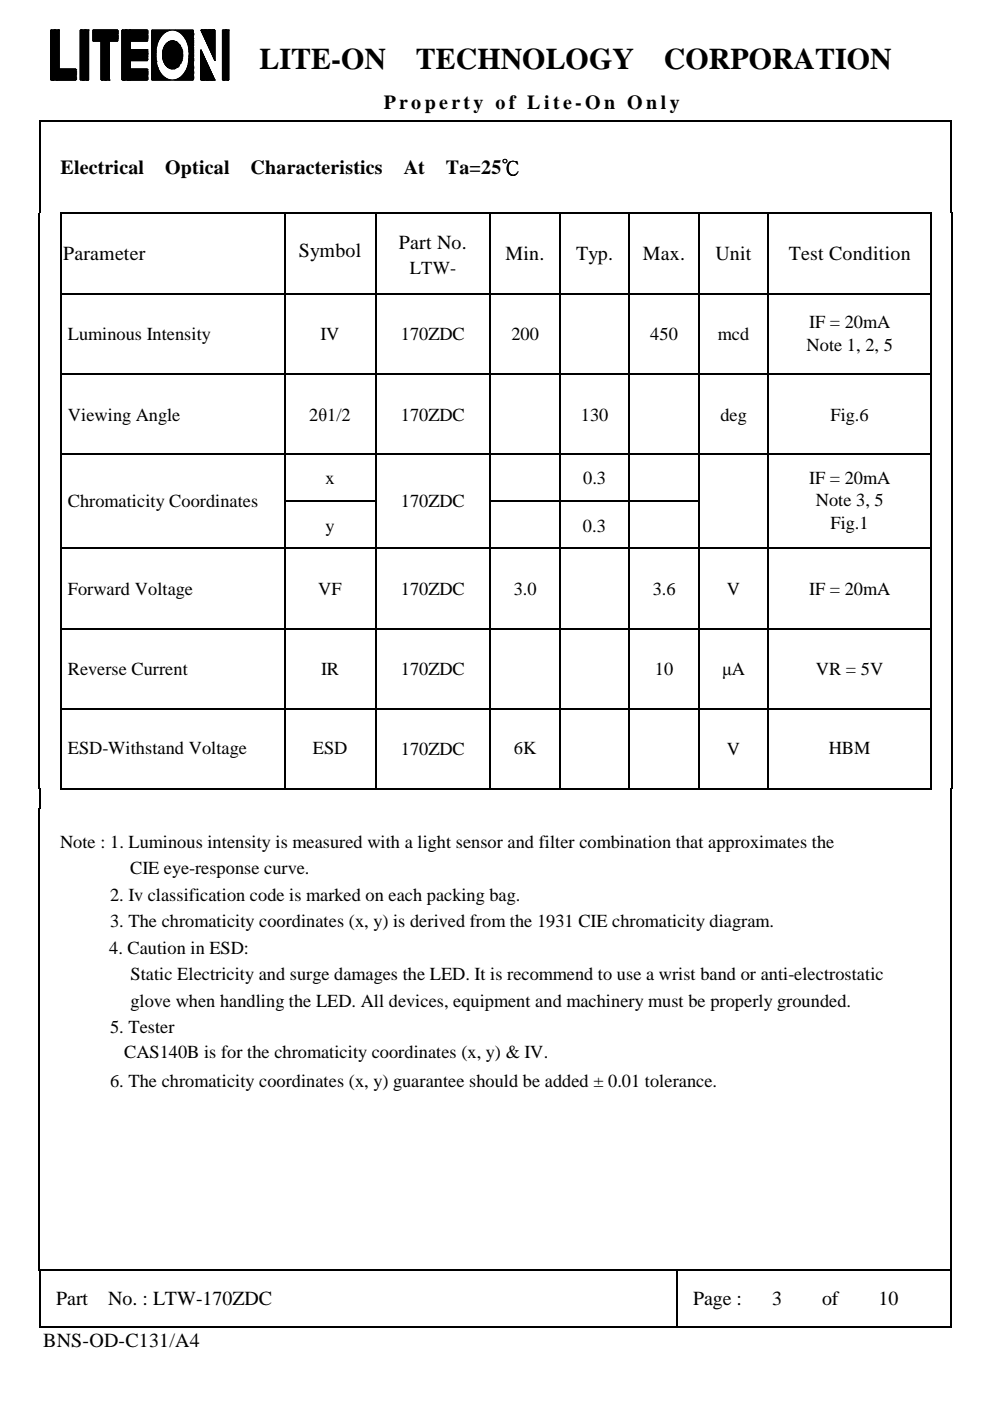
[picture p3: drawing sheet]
<svg xmlns="http://www.w3.org/2000/svg" width="210mm" height="297mm" viewBox="0 0 210 297" stroke-linecap="round" stroke-linejoin="round" font-family="sans-serif">
<g fill="none" stroke="#000" stroke-width=".21">
<path d="M10.8 6.3h.1M10.8 6.3v10.7h5.3v-2.4h-3.7M10.8 6.3h1.7M10.8 6.3v10.7M10.9 17h.1M10.9 6.3v10.7M11 17h.1M11 6.3v10.7M11.1 17h.1M11.1 6.3v10.7M11.2 17h.1M11.2 6.3v10.7"/>
<path d="M11.3 17h.1M11.3 6.3v10.7M11.3 6.3h.1M11.4 6.3h.1M11.4 6.3v10.7M11.5 6.3h.1M11.5 6.3v10.7M11.6 6.3h.1M11.6 6.3v10.7M11.7 6.3h.1M11.7 6.3v10.7M11.8 17h.1"/>
<path d="M11.8 6.3v10.7M11.9 6.3v10.7M11.9 17h.1M12 17h.1M12 6.3v10.7M12.1 6.3v10.7M12.1 17h.1M12.2 6.3h.1M12.2 6.3v10.7M12.3 6.3v10.7M12.3 6.3h.1M12.4 6.3h.1"/>
<path d="M12.4 6.3v10.7M12.4 14.6h.1M12.4 14.8h.1M12.4 14.9h.1M12.4 15.1h.1M12.4 15.4h.1M12.4 15.7h.1M12.4 15.9h.1M12.4 16h.1M12.4 16.2h.1M12.4 16.3h.1M12.4 16.5h.1"/>
<path d="M12.4 16.8h.1M12.4 16.9h.1M12.4 14.7h3.7M12.4 14.8h3.7M12.4 14.9h3.7M12.4 15h3.7M12.4 15.1h3.7M12.4 15.2h3.7M12.4 15.3h3.7M12.4 15.4h3.7M12.4 15.5h3.7M12.4 15.6h3.7"/>
<path d="M12.4 15.7h3.7M12.4 15.8h3.7M12.4 15.9h3.7M12.4 16h3.7M12.4 16.1h3.7M12.4 16.2h3.7M12.4 16.3h3.7M12.4 16.4h3.7M12.4 16.5h3.7M12.4 16.6h3.7M12.4 16.7h3.7M12.4 16.8h3.7"/>
<path d="M12.4 16.9h3.7M12.5 6.3h.1M12.5 6.3v10.7M16.1 14.7h.1M16.1 15h.1M16.1 15.2h.1M16.1 15.3h.1M16.1 15.5h.1M16.1 15.6h.1M16.1 15.8h.1M16.1 16.1h.1M16.1 16.4h.1"/>
<path d="M16.1 16.6h.1M16.1 16.7h.1M16.1 16.8h.1M17 6.3h.1M17 6.3h1.8v10.7h-1.8zM17.1 6.3h.1M17.1 6.3v10.7M17.2 6.3h.1M17.2 6.3v10.7M17.3 6.3h.1M17.3 6.3v10.7M17.4 17h.1"/>
<path d="M17.4 6.3v10.7M17.5 17h.1M17.5 6.3v10.7M17.6 17h.1M17.6 6.3v10.7M17.7 17h.1M17.7 6.3v10.7M17.8 6.3h.1M17.8 6.3v10.7M17.9 6.3h.1M17.9 6.3v10.7M18 6.3h.1"/>
<path d="M18 6.3v10.7M18.1 6.3h.1M18.1 6.3v10.7M18.2 6.3h.1M18.2 6.3v10.7M18.2 17h.1M18.3 17h.1M18.3 6.3v10.7M18.4 6.3v10.7M18.4 17h.1M18.5 17h.1M18.5 6.3v10.7"/>
<path d="M18.6 17h.1M18.6 6.3v10.7M18.7 6.3h.1M18.7 6.3v10.7M18.8 6.3h.1M18.8 6.3v10.7M19.7 6.4h.1M19.7 6.7h.1M19.7 7h.1M19.7 7.2h.1M19.7 7.3h.1M19.7 7.5h.1"/>
<path d="M19.7 7.8h.1M19.7 8.1h.1M19.7 8.3h.1M19.7 8.4h.1M19.7 8.6h.1M19.7 8.7h.1M19.7 6.3h5.3v2.4h-5.3zM19.7 6.4h5.3M19.7 6.5h5.3M19.7 6.6h5.3M19.7 6.7h5.3M19.7 6.8h5.3"/>
<path d="M19.7 6.9h5.3M19.7 7h5.3M19.7 7.1h5.3M19.7 7.2h5.3M19.7 7.3h5.3M19.7 7.4h5.3M19.7 7.5h5.3M19.7 7.6h5.3M19.7 7.7h5.3M19.7 7.8h5.3M19.7 7.9h5.3M19.7 8h5.3"/>
<path d="M19.7 8.1h5.3M19.7 8.2h5.3M19.7 8.3h5.3M19.7 8.4h5.3M19.7 8.5h5.3M19.7 8.6h5.3M19.7 8.7h5.3M21.4 8.5v8.5h1.8M21.5 17h.1M21.5 8.5v8.5M21.6 17h.1M21.6 8.5v8.5"/>
<path d="M21.7 8.5h.1M21.7 8.5v8.5M21.8 8.5v8.5M21.8 8.5h.1M21.9 8.5h.1M21.9 8.5v8.5M22 8.5v8.5M22 8.5h.1M22.1 8.5v8.5M22.1 17h.1M22.2 17h.1M22.2 8.5v8.5"/>
<path d="M22.3 17h.1M22.3 8.5v8.5M22.4 8.5v8.5M22.4 17h.1M22.5 17h.1M22.5 8.5v8.5M22.6 8.5v8.5M22.6 8.5h.1M22.7 8.5h.1M22.7 8.5v8.5M22.8 8.5v8.5M22.8 8.5h.1"/>
<path d="M22.9 8.5h.1M22.9 8.5v8.5M23 8.5v8.5M23 17h.1M23.1 17h.1M23.1 8.5v8.5M23.2 17h.1M23.2 8.5v8.5M25 6.5h.1M25 6.6h.1M25 6.8h.1M25 6.9h.1"/>
<path d="M25 7.1h.1M25 7.4h.1M25 7.6h.1M25 7.7h.1M25 7.9h.1M25 8h.1M25 8.2h.1M25 8.5h.1M25.9 6.3h.1M25.9 6.3v10.7h5.4v-2.4h-3.8M25.9 6.3h5.4v2.4h-3.8M25.9 6.3v10.7"/>
<path d="M26 6.3v10.7M26 17h.1M26.1 17h.1M26.1 6.3v10.7M26.2 6.3v10.7M26.2 17h.1M26.3 17h.1M26.3 6.3v10.7M26.4 6.3v10.7M26.4 6.3h.1M26.5 6.3h.1M26.5 6.3v10.7"/>
<path d="M26.6 6.3v10.7M26.6 6.3h.1M26.7 6.3h.1M26.7 6.3v10.7M26.8 6.3h.1M26.8 6.3v10.7M26.9 17h.1M26.9 6.3v10.7M27 17h.1M27 6.3v10.7M27.1 17h.1M27.1 6.3v10.7"/>
<path d="M27.2 17h.1M27.2 6.3v10.7M27.3 6.3h.1M27.3 6.3v10.7M27.4 6.3h.1M27.4 6.3v10.7M27.5 6.3h.1M27.5 6.4h.1M27.5 6.7h.1M27.5 7h.1M27.5 7.2h.1M27.5 7.3h.1"/>
<path d="M27.5 7.5h.1M27.5 7.8h.1M27.5 8.1h.1M27.5 8.3h.1M27.5 8.4h.1M27.5 8.6h.1M27.5 8.7h.1M27.5 10.5h.1M27.5 10.7h.1M27.5 10.8h.1M27.5 11h.1M27.5 11.1h.1"/>
<path d="M27.5 11.3h.1M27.5 11.6h.1M27.5 11.7h.1M27.5 11.9h.1M27.5 12h.1M27.5 12.2h.1M27.5 12.4h.1M27.5 12.5h.1M27.5 12.7h.1M27.5 12.8h.1M27.5 14.6h.1M27.5 14.8h.1"/>
<path d="M27.5 14.9h.1M27.5 15.1h.1M27.5 15.4h.1M27.5 15.7h.1M27.5 15.9h.1M27.5 16h.1M27.5 16.2h.1M27.5 16.3h.1M27.5 16.5h.1M27.5 16.8h.1M27.5 16.9h.1M27.5 14.7h3.8"/>
<path d="M27.5 14.8h3.8M27.5 14.9h3.8M27.5 15h3.8M27.5 15.1h3.8M27.5 15.2h3.8M27.5 15.3h3.8M27.5 15.4h3.8M27.5 15.5h3.8M27.5 15.6h3.8M27.5 15.7h3.8M27.5 15.8h3.8M27.5 15.9h3.8"/>
<path d="M27.5 16h3.8M27.5 16.1h3.8M27.5 16.2h3.8M27.5 16.3h3.8M27.5 16.4h3.8M27.5 16.5h3.8M27.5 16.6h3.8M27.5 16.7h3.8M27.5 16.8h3.8M27.5 16.9h3.8M27.5 6.4h3.8M27.5 6.5h3.8"/>
<path d="M27.5 6.6h3.8M27.5 6.7h3.8M27.5 6.8h3.8M27.5 6.9h3.8M27.5 7h3.8M27.5 7.1h3.8M27.5 7.2h3.8M27.5 7.3h3.8M27.5 7.4h3.8M27.5 7.5h3.8M27.5 7.6h3.8M27.5 7.7h3.8"/>
<path d="M27.5 7.8h3.8M27.5 7.9h3.8M27.5 8h3.8M27.5 8.1h3.8M27.5 8.2h3.8M27.5 8.3h3.8M27.5 8.4h3.8M27.5 8.5h3.8M27.5 8.6h3.8M27.5 8.7h3.8M27.5 6.3v10.7M27.5 10.5h3.8v2.4h-3.8"/>
<path d="M27.5 10.5h3.8M27.5 10.6h3.8M27.5 10.7h3.8M27.5 10.8h3.8M27.5 10.9h3.8M27.5 11h3.8M27.5 11.1h3.8M27.5 11.2h3.8M27.5 11.3h3.8M27.5 11.4h3.8M27.5 11.5h3.8M27.5 11.6h3.8"/>
<path d="M27.5 11.7h3.8M27.5 11.8h3.8M27.5 11.9h3.8M27.5 12h3.8M27.5 12.1h3.8M27.5 12.2h3.8M27.5 12.3h3.8M27.5 12.4h3.8M27.5 12.5h3.8M27.5 12.6h3.8M27.5 12.7h3.8M27.5 12.8h3.8"/>
<path d="M27.6 6.3h.1M27.6 6.3v10.7M31.3 6.5h.1M31.3 6.6h.1M31.3 6.8h.1M31.3 6.9h.1M31.3 7.1h.1M31.3 7.4h.1M31.3 7.6h.1M31.3 7.7h.1M31.3 7.9h.1M31.3 8h.1"/>
<path d="M31.3 8.2h.1M31.3 8.5h.1M31.3 10.6h.1M31.3 10.9h.1M31.3 11.2h.1M31.3 11.3h.1M31.3 11.5h.1M31.3 11.6h.1M31.3 11.9h.1M31.3 12.3h.1M31.3 12.6h.1M31.3 14.7h.1"/>
<path d="M31.3 15h.1M31.3 15.2h.1M31.3 15.3h.1M31.3 15.5h.1M31.3 15.6h.1M31.3 15.8h.1M31.3 16.1h.1M31.3 16.4h.1M31.3 16.6h.1M31.3 16.7h.1M31.3 16.8h.1M32.2 14.9h.1"/>
<path d="M32.2 14.7h.1M32.2 14.4h.1M32.2 13.9h.1M32.2 13.7h.1M32.2 13.5h.1M32.2 12.9h.1M32.2 12.8h.1M32.2 12.6h.1M32.2 12.4h.1M32.2 12h.1M32.2 11.7h.1M32.2 15.5h.1"/>
<path d="M32.2 15.8h.1M32.2 16h.1M32.2 16.3h.1M32.2 16.6h.1M32.2 16.8h.1M32.2 11.6h.1M32.2 11.3h.1M32.2 10.8h.1M32.2 10.6h.1M32.2 10.5h.1M32.2 10.3h.1M32.2 9.9h.1"/>
<path d="M32.2 9.6h.1M32.2 9.4h.1M32.2 9.1h.1M32.2 8.8h.1M32.2 8.6h.1M32.2 8h.1M32.2 7.8h.1M32.2 7.6h.1M32.2 7.5h.1M32.2 7h.1M32.2 6.9h.1M32.2 6.7h.1"/>
<path d="M32.2 6.5h.1M32.2 6.3h8.8v10.7h-8.8zM32.2 14.6h1.4M32.2 14.7h1.4M32.2 14.7h1.4l-1.4 .1M32.2 14.8h1.5M32.2 14.9h1.5h-1.5M32.2 15h1.5M32.2 15h1.6M32.2 15.1h1.6M32.2 15.2h1.6M32.2 15.2h1.7"/>
<path d="M32.2 15.2l1.7 .1M32.2 15.3h1.8M32.2 15.4h1.8M32.2 15.5h1.9M32.2 15.6h1.9M32.2 15.7h2M32.2 15.8h2.1M32.2 15.9h2.2M32.2 16h2.2M32.2 16h2.3M32.2 16l2.3 .1M32.2 16.1h2.4"/>
<path d="M32.2 16.2h2.5M32.2 16.3h2.6M32.2 16.4h2.7M32.2 16.5h2.9M32.2 16.6h3M32.2 16.7h3.2M32.2 16.8h3.3M32.2 16.8h3.4M32.2 16.8h3.6M32.2 16.9h3.9M32.2 6.5h3.7M32.2 6.5h3.6"/>
<path d="M32.2 6.6h3.4M32.2 6.7h3.1M32.2 6.8h3M32.2 6.9h2.8M32.2 6.9h2.7M32.2 7.1h2.5M32.2 7.2h2.5M32.2 7.2h2.3M32.2 7.3h2.3M32.2 7.4h2.2M32.2 7.6h2.1M32.2 7.6h2"/>
<path d="M32.2 7.7h1.9M32.2 7.8h1.9M32.2 7.8h1.8M32.2 8h1.8M32.2 8h1.7M32.2 8.2h1.7M32.2 8.2h1.6M32.2 8.3h1.6M32.2 8.4h1.5M32.2 8.5h1.5M32.2 8.6h1.4M32.2 8.7h1.4"/>
<path d="M32.2 10.5h.9h-.9M32.2 10.7h.9M32.2 10.8h.9M32.2 10.9h.9M32.2 11h.9M32.2 11.1h.9M32.2 11.2h.9M32.2 11.3h.9M32.2 11.4h.9M32.2 11.5h.9M32.2 11.6h.9M32.2 11.7h.9"/>
<path d="M32.2 11.8h.9M32.2 11.9h.9M32.2 12h.9M32.2 12.1h.9M32.2 12.2h.9M32.2 12.3h.9M32.2 12.4h.9h-.9M32.2 12.4h.9M32.2 12.5h.9M32.2 12.6h.9v.1h-.9M32.2 12.6h.9M32.2 12.7h.9"/>
<path d="M32.2 12.8h.9M32.2 12.9h.9M32.2 13h.9M32.2 13.1h.9M32.2 13.1h1M32.2 13.2h1M32.2 13.3h1M32.2 13.4h1M32.2 13.5h1h-1M32.2 13.5h1M32.2 13.6l1 .1M32.2 13.7h1.1h-1.1"/>
<path d="M32.2 14.4h1.3M32.2 14.4h1.2M32.2 14.3h1.2M32.2 14.6h1.3M32.2 13.8h1.1M32.2 10.4h.9M32.2 10.3h.9h-.9M32.2 10.2h.9M32.2 10.1h.9M32.2 10h.9l-.9 .1M32.2 9.9h1h-1M32.2 9.9h1"/>
<path d="M32.2 9.1h1.2M32.2 9.8h1M32.2 9.7h1M32.2 9.2h1.2M32.2 9.5h1.1M32.2 8.8h1.3M32.2 9.4h1.1M32.2 13.8h1.1l-1.1 .1M32.2 13.9h1.1M32.2 14h1.2M32.2 14.1h1.2M32.2 14.2h1.2"/>
<path d="M32.2 14.5h1.3M32.2 9.3h1.2M32.2 9h1.2M32.2 8.9h1.3M33.1 12.2h.1M33.1 11.9h.1M33.1 11.5h.1M33.1 11.2h.1M33.1 11h.1M33.1 10.7h.1M33.1 10.7v1.5M33.1 12.2v.9"/>
<path d="M33.1 10.6h-.9M33.1 13.1h.1M33.1 13h.1M33.1 13.1l.2 .9M33.1 12.9v.1M33.2 13.1v.1M33.2 13.3v.1M33.2 9.7h.1M33.3 9.6h-1.1M33.3 14l.4 .8M33.3 9.4l-.2 1.3M33.4 9.4h-1.2"/>
<path d="M33.4 14.4h.1M33.5 14.4h.1M33.6 8.7v.1M33.6 14.6h.1M33.7 14.8l.7 1.2M33.7 8.6l-.4 .8M33.7 8.5l-1.5 .1M33.9 8.1h-1.7M34 7.9h-1.8M34.2 7.7h-2M34.4 7.5h-2.2M34.4 16l1.2 .8"/>
<path d="M34.4 7.4a2.69 2.69 0 0 1 4.3 0M34.4 7.4l-.7 1.2M34.5 11.5h.1M34.5 11.6h.1M34.5 11.9h.1M34.5 11.3h.1M34.5 11.2h.1M34.5 11.2h1.9M34.5 11.3h1.9M34.5 11.3l2.1 .1M34.5 11.4h4.2M34.5 11.5h4.2"/>
<path d="M34.5 11.6h4.2M34.5 11.7h4.2M34.5 11.8h4.2M34.5 11.9h1.9l.1 2.7M34.5 12h1.9M34.5 12v.1M34.5 12.3h.1M34.5 10.8h1.6M34.5 10.9h1.7M34.5 11h1.7M34.5 11h1.8M34.5 11.1h1.8"/>
<path d="M34.5 10.9v.5h4.2l-.1-.5M34.5 12.1h1.8M34.5 12.2l1.8-.1 .1 2.5M34.5 12.2h1.8M34.5 12.3h1.7v2.3M34.5 12.4h1.7M34.5 12.4h1.6v2.2M34.5 10.8h.1M34.5 12.1v.2M34.5 12.4l.1 .5M34.5 10.9l2.1 .5M34.5 12.6h.1"/>
<path d="M34.5 10.6h.1M34.5 10.7h1.5M34.5 10.6l1.6 .2h-1.6M34.5 12.6h1.5M34.6 10.5h1.3M34.6 12.7h.1M34.6 10.4h.1M34.6 12.9l.2 .5M34.6 10.3l.1 .1M34.6 10.4h1.2M34.6 10.3h1.1M34.6 10.9l.2 .1"/>
<path d="M34.6 10.3l2 1.1M34.6 10.3l-.1 .6M34.7 13h.9M34.7 13h1M34.7 10.2h.9M34.7 13.1h.1M34.7 10.1h.1M34.7 12.8l1.1 .1M34.7 13.1h.9M34.7 10.1h.9M34.7 10.2h.1M34.8 13.2h.1"/>
<path d="M34.8 10h.1M34.8 13.2h.7v1M34.8 13.2h.8v1.1M34.8 10l.8 .1zM34.8 10h.7M34.8 10.4l.1 .1M34.8 13.4h.1M34.8 9.8h.1M34.8 7l-2.6 .1M34.8 13.4l.3 .4M34.8 9.8h.5M34.8 9.9h.1"/>
<path d="M34.8 9.9l1.8 1.5M34.8 9.9l-.2 .4M34.9 13.5h.4M34.9 9.7v.1M34.9 13.5h.4v.5M34.9 9.9l.1 .1M34.9 9.7h.4M34.9 12.7l-.1 .1M34.9 13.5v.1M34.9 10.5l.2 .1M34.9 9.7h.3M35 10h.1"/>
<path d="M35 12.2l-.2 .1M35 13.2l-.2 .1M35 10l.1 .1M35 13.6h.2l-.1 .1M35 13.7h.2M35 11l.3 .1M35 9.6h.2M35 9.6l-.1 .1M35.1 6.8l-2.9 .1M35.1 12.6l-.1 .1M35.1 13.8l.3 .3M35.1 10.6l.6 .4"/>
<path d="M35.1 9.4l1.5 2M35.1 9.4l-.3 .5M35.1 9.5h.1M35.1 13.1v.1M35.1 9.5l-.1 .1M35.1 13.7v.2M35.1 10.1l.1 .1M35.2 13.9h.1M35.2 10.2h.1M35.2 9.4l-.1 .1M35.2 9.4h.1M35.2 13.6h.1"/>
<path d="M35.2 10.2l.3 .3M35.2 13v.1M35.2 13.6v.4M35.2 9.7h-.3M35.3 9.3l-.1 .4M35.3 13.5h.1M35.3 10.3h.1M35.3 13h.1M35.3 9.2v.6M35.3 12.9v.1M35.3 13.5v.6M35.3 9.2v.5"/>
<path d="M35.3 13.5l-.4 .1M35.3 9.8l.1 .1h-.6M35.3 9.8h.1M35.3 9.1v.7M35.3 13.4v.7M35.3 9.2h.1M35.4 14.1h.1M35.4 13.3l-.6 .1M35.4 9.1v.8M35.4 13.3v.8M35.4 14.1l.4 .3M35.4 9.1l1.2 2.3"/>
<path d="M35.4 9.1h-.1M35.4 9.1l-.3 .3M35.4 11.1l.2 .1M35.4 13.3l-.5 .2M35.4 9.9h-.6M35.5 13.3h.1M35.5 9.1h.1M35.5 12.4l-.3 .2M35.5 9.1l-.1 .8M35.5 13.3l.1 1M35.5 14.1h-.1M35.5 9.2v.1"/>
<path d="M35.5 6.6h-3.3M35.5 9.1v.9M35.5 12.7v.1M35.5 9.4h.1M35.6 9h.1M35.6 9v1.1M35.6 13.9l-.1 .1M35.6 14.3h.1M35.6 10.5l.1 .2M35.6 9.4h.1M35.6 13.8h.1M35.6 10.2h.1h-1"/>
<path d="M35.6 9.5h.1M35.6 13.7h.1M35.6 8.9h.1M35.6 10.2h.1M35.6 10.6h.1M35.6 12l-.5 .2M35.6 12.6l-.3 .3M35.6 8.9v1.3M35.6 13l.1 1.4M35.6 13l-.1 .3h-.7h.7M35.6 9.6h.1M35.7 13h.1"/>
<path d="M35.7 13.6h.1M35.7 8.9h.1M35.7 8.9v1.4M35.7 13v1.4M35.7 9.7l.1 .2M35.7 13.5l-.1 .3M35.8 12.5h.1M35.8 12.9l-.1 .1M35.8 8.8l-.1 1.5M35.8 10.7l.1 .1M35.8 12.9v1.5M35.8 14.4l.4 .2"/>
<path d="M35.8 11.2l.2 .1M35.8 8.8l.8 2.6M35.8 8.8l-.4 .3M35.8 12.8h.1M35.8 14.4h.1M35.8 12.8h-1.2l1.3-.1v1.7M35.8 8.8l.1 1.7M35.8 13.3l-.1 .2M35.8 14.3v.1M35.8 11l.2 .1M35.8 9.1h.1M35.8 9.9l.1 .2"/>
<path d="M35.9 8.8h.1M35.9 10.5h.1M35.9 14.1l-.1 .1M35.9 9.2v.2M35.9 12.7v1.7h-.2v-1.5h-1.1M35.9 12.4l-.2 .2M35.9 10.8l.2 .2M35.9 14.5h.1M35.9 10.6h.1M35.9 8.8v1.7h-1.3h1.2l.2 .1h-1.5M35.9 12.7h-1.3M35.9 8.8v1.8"/>
<path d="M35.9 12.6v1.9M35.9 13.1l-.1 .2M35.9 13.9v.2M35.9 10.2h.1M35.9 9.4l.1 .3M36 14.5h.1M36 10.9h.1M36 8.8h.1M36 11.9l-.2 .1M36 8.8v1.9M36 12.3l-.1 .1M36 13l-.1 .1"/>
<path d="M36 13.8h-.1M36 8.8h-.1M36 10.2v.1M36 12.5h.1M36 12.6l-1.4 .1M36 8.8l.1 2M36 13.6v.1M36 11.1l.1 .1M36 10.3l.2 .5M36 9.7l.1 .1M36.1 10.4h.1M36.1 12.5h-1.6l1.5 .1v1.9"/>
<path d="M36.1 8.8v2M36.1 12.9l-.1 .1M36.1 9.9h.1M36.1 12.4h.1M36.1 12.2h.1M36.1 14.6h.1M36.1 10.5h.1M36.1 10.8l.1 .1h-1.7v.2h1.8M36.1 12.7h.1M36.1 12l-.5 .4M36.1 12.4v.1M36.1 11l.1 .1"/>
<path d="M36.1 12.4v2.2M36.1 12.8h.1M36.1 13.3l-.1 .2M36.1 11.3h.2M36.1 10l.1 .1M36.2 10.9h.1M36.2 10.6h.1M36.2 8.7h.1v2.4M36.2 12.6h.1M36.2 8.7v2.2M36.2 12.3v2.3M36.2 13.2l-.1 .1"/>
<path d="M36.2 14.6h.4M36.2 8.7l.4 2.7M36.2 8.8v.2M36.2 10.2h.1M36.2 8.7l-.4 .1M36.2 14.6h.1M36.2 10.7h.1M36.2 12.5h.1M36.2 11.9h-.1M36.2 8.7v2.3M36.2 14.3v.1M36.2 13.1h.1"/>
<path d="M36.2 11.2l.1 .1M36.2 10.3l.1 .2M36.2 9.1v.2M36.2 12.2h.1M36.2 6.4h-4M36.2 12.3l-1.7 .1M36.2 12.1l-.2 .2M36.2 8.7l.1 2.5M36.2 12.1l.1 2.5M36.2 14v.1M36.2 12.9v.1M36.2 10.8h.1"/>
<path d="M36.2 11h.1M36.2 9.4l.1 .2M36.3 12l-.1 .1M36.3 11.9l-.1 .1M36.3 12.8h-.1M36.3 12.4h-.1M36.3 13.7l-.1 .1M36.3 10.9l.1 .1M36.3 9.7l.1 .3M36.3 10.6l.1 .1M36.4 8.7h.1M36.4 12.1v2.5h.3l.1-2.5"/>
<path d="M36.4 12.1h-1.9M36.4 12.3l-.1 .1M36.4 12.1h-.1M36.4 8.7v2.5M36.4 12.6l-.1 .1M36.4 13.3l-.1 .3M36.4 11l.1 .1M36.4 10.1v.2M36.4 10.8h.1M36.4 12h.1M36.4 11.9l-1.9 .1M36.4 11.9h.1"/>
<path d="M36.4 12.2h.1M36.4 12.1v.1M36.4 12v2.6M36.4 12.4v.1M36.4 13v.1M36.4 10.9l.1 .2M36.4 10.4v.1M36.4 11.3l-1.9-.1v.7h1.9M36.4 8.7l.1 2.6-.2-.1M36.4 12.3h.1M36.4 12.7v.1M36.4 10.7l.1 .1"/>
<path d="M36.5 8.7h.1M36.5 12.4l-.1 .2M36.5 8.7l.1 2.7M36.5 11.9v2.7M36.6 11.6h.1M36.6 11.7h.1M36.6 14.6h.1M36.6 11.5h.1M36.6 11.8l2.1 .1M36.6 8.6v6M36.6 11.8l-2 1.1M36.6 11.8l-2.1 .6"/>
<path d="M36.6 11.8l-1.8 1.6M36.6 11.8l-1.5 2M36.6 11.8l-1.2 2.3M36.6 11.8l-.8 2.6M36.6 11.8l-.4 2.8M36.6 11.8l.4 2.8M36.6 11.8l.8 2.6M36.6 11.8l1.1 2.3M36.6 11.8l1.4 2M36.6 11.8l1.7 1.6M36.6 11.8l1.9 1.1M36.6 11.8l2 .6"/>
<path d="M36.6 8.6l.4 .1M36.6 8.6l-.4 .1M36.6 8.7h.1M36.6 8.7v2.5l.2-.2M36.6 12v2.6M36.6 12.3l.1 .1M36.6 11.1v.2M36.7 11.3h2M36.7 12.2l.1 .3M36.7 12.6v.1M36.7 10.8l-.1 .2M36.7 8.7h.1"/>
<path d="M36.7 11.2h2M36.7 8.7v2.5l2 .1M36.7 12.9l.1 .3M36.7 12.1l.1 .1M36.7 11v.1M36.7 10.5v.2M36.8 14.6h.1M36.8 11.1h1.8M36.8 11.1l1.9 .1M36.8 8.7l-.1 2.6h2v.5M36.8 12.1h1.8M36.8 12.1l.1 .2 1.7 .1"/>
<path d="M36.8 10.8l-.1 .1M36.8 12.6h.1M36.8 12v2.6M36.8 13.4v.1M36.8 12.3h.1M36.8 11.9h.2M36.8 10l-.1 .4M36.8 11h1.8M36.8 12.2l1.8-.1h-1.8v2.5M36.8 8.7v2.4M36.8 12l.2 .2M36.8 12.7l.1 .1"/>
<path d="M36.8 12.4h.1M36.8 11.9l.1 .1M36.8 13.7l.1 .1M36.8 9.7v.2M36.9 14.6h.1M36.9 11h1.7M36.9 12.8v.1M36.9 12.4l.1 .4M36.9 14v.1M36.9 9.4l-.1 .2M36.9 10.5l-.1 .2M36.9 12.5h.1"/>
<path d="M36.9 11.1h.1M36.9 6.4h4.1M36.9 10.7h.1M36.9 10.8l-.1 .2M36.9 11.2l-.1 .1M36.9 13l.1 .1M36.9 8.7v2.3M36.9 14.3l.1 .1M36.9 10.4h.1M36.9 9.1v.2M37 12.6h.1M37 10.9h.1"/>
<path d="M37 8.7h-.3v2.5M37 10.6h.1M37 10.9h1.6M37 14.6h-.4M37 8.7v2.2M37 12.3v2.3M37 13.1v.1M37 8.8l-.1 .2M37 8.7l-.4 2.7M37 8.7l.4 .1M37 10.2l-.1 .1M37 14.6h.1"/>
<path d="M37 12.7h.1M37 10.5h.1M37 11.3h-.1M37 13.3h.1M37 12l.3 .2M37 10.1h.1M37 11h.1M37 16.9h4M37 8.8h.1M37 10.8h1.6M37 8.8v2h1.6M37 12.5h1.6"/>
<path d="M37 12.8l.1 .2M37 8.8v2M37 12.2l.2 .2M37 13.4l.1 .1M37 10.4h.1M37 9.9v.1M37.1 14.5h.1M37.1 10.7h1.5M37.1 12.5v2M37.1 13.6h.1M37.1 9.8l-.1 .1M37.1 10.6h1.5"/>
<path d="M37.1 8.8v1.9h1.5v.2h-1.7M37.1 12.6h1.5M37.1 10.9l-.3 .3M37.1 13.7l.1 .1M37.1 8.8l.1 1.8M37.1 13l.1 .1M37.1 11.9l.2 .1M37.1 10.3h.1M37.1 9.7h.1M37.2 8.8h.1M37.2 12.7h1.3M37.2 8.8v1.8"/>
<path d="M37.2 13.9l.1 .1M37.2 13.1l.1 .2M37.2 10.2h-.1M37.2 9.4l-.1 .2M37.3 10.8h.1M37.3 8.8h.1M37.3 6.5h3.7M37.3 8.8v1.7h1.2M37.3 14.1h.1M37.3 12.4v.1M37.3 12.7v1.7M37.3 9.3l-.1 .1"/>
<path d="M37.3 10.5h-.1l1.4 .1M37.3 12.8h1.2M37.3 11l-.3 .2M37.3 14.2v.1M37.3 13.3l.1 .1M37.3 12.2l.1 .1M37.3 16.8h3.7M37.3 12.9h1.2M37.3 11.2l-.2 .1M37.3 14.4h.1M37.3 8.8v1.7M37.3 9v.2"/>
<path d="M37.4 12.9h.1M37.4 10.7h.1M37.4 10.3l1.1 .2h-1.2M37.4 12.9h1.1M37.4 14.4l-.4 .2M37.4 8.8v1.5M37.4 12.5v.1M37.4 12.9v1.5M37.4 13.5h.1M37.4 10.3h1.1M37.4 9.8l-.2 .3M37.4 8.8l.3 .3"/>
<path d="M37.4 8.8l-.8 2.6M37.4 13h1M37.4 13.6h.1M37.4 13v1.4l.1-1.4M37.4 8.9v1.4M37.4 9.7v.1M37.5 9.6h.1M37.5 8.9h.1M37.5 10.9l-.1 .1M37.5 13l.9 .1M37.5 13.7h.1M37.5 8.9v1.3h.9"/>
<path d="M37.5 12.6l.2 .2M37.5 12.3v.1M37.5 12l.5 .2M37.5 10.6l-.3 .3M37.5 13.1h.1M37.5 9.5h.1M37.5 16.8h3.5M37.5 13.1h.9M37.5 8.9l-.1 1.3 1 .1M37.5 13.1v1.2M37.5 13.8h.1M37.5 10.1h.9"/>
<path d="M37.5 9.4h.1M37.5 6.6h3.5M37.5 13.8l.2 .2M37.5 10.5v.1M37.6 10l.8 .1M37.6 9.4h.1M37.6 14.2h.1M37.6 10h.1M37.6 16.8h3.4M37.6 6.6h3.4M37.6 9.1v.9M37.6 13.2v1"/>
<path d="M37.6 9.1l.1 .8M37.6 12.4l.2 .1M37.6 10h.8M37.7 14.2h.1M37.7 16.7h3.3M37.7 10.4l-.1 .1M37.7 9.2h.1v.6h.5h-.5M37.7 9.9h.6M37.7 9.2l-.1 .1M37.7 13.4h.6M37.7 14.1l-.3 .3M37.7 9.1v.8"/>
<path d="M37.7 10.4h.1M37.7 12.8l.1 .2M37.7 13.3v.8M37.7 11.1l-.2 .1M37.7 9.1l.3 .3M37.7 9.1l-1.1 2.3M37.8 9.8h.1M37.8 6.7h3.2M37.8 14.1h.1M37.8 10.3l-.1 .1M37.8 9.2v.5M37.8 13.5h.4h-.4l.1 .1"/>
<path d="M37.8 10.7l-.3 .2M37.8 13.5v.5M37.8 9.3l.1 .3M37.8 12.5l.1 .1M37.9 14h.1M37.9 16.6h3.1M37.9 9.3v.4h.3h-.4M37.9 13.6v.4M37.9 13l.2 .2M37.9 9.6h.2M37.9 13.6h.2l-.1 .1M37.9 13.7h.2"/>
<path d="M37.9 13.6v.3M38 13.1h.1M38 9.5h.1M38 6.8h3M38 10.1l-.2 .2M38 10.6l-.1 .1M38 12.6l.3 .2M38 9.4l-1.4 2M38 9.4l.3 .5M38.1 16.5h2.9M38.1 9.5v.1M38.1 9.6h.1"/>
<path d="M38.1 6.9h2.9M38.1 10l-.1 .1M38.1 13.2l.1 .1M38.1 12.2l.3 .1M38.1 11l-.3 .1M38.2 6.9h2.8M38.2 9.9v.1M38.2 13.5h.1M38.2 16.4h2.8M38.2 13.5h-.4v.6M38.2 9.9h.1M38.3 7h2.7"/>
<path d="M38.3 13.3h.1M38.3 16.3l-.4 .3a2.55 2.55 0 0 1-2.3 .2M38.3 16.3h2.7M38.3 13.3h-.6v.9M38.3 13.4h-.5v.1M38.3 10.4l-.2 .2M38.3 13.4l-.6 .7M38.3 9.9l.2 .4M38.3 9.9l-1.7 1.5M38.3 9.9l.1 .1M38.4 16.3h2.6M38.4 13.2h-.8v1.1l-.2 .1"/>
<path d="M38.4 10h-.8M38.4 7.1h2.6M38.4 13.1v.2h-.8h.1M38.4 10.1v.1M38.4 13h.1M38.4 10.2h.1M38.4 16.2h2.6M38.4 10.4h.1M38.5 7.2h2.5M38.5 12.9l-.1 .1M38.5 12.3l.1 .1M38.5 10.9l-.2 .1"/>
<path d="M38.5 12.7h.1M38.5 12.8h.1M38.5 10.5h.1M38.5 12.7l-1.2 .1-.1 1.6M38.5 12.9l-.2 .5M38.5 10.3l-1.9 1.1M38.5 10.3l.1 .6M38.6 12.5h.1M38.6 10.7h.1M38.6 16.1h2.4M38.6 7.2h2.4M38.6 12.5l-1.6-.1v2.2"/>
<path d="M38.6 10.6h.1M38.6 12.4h.1M38.6 12.2h.1M38.6 10.8h.1M38.6 10.9h.1M38.6 11h.1M38.6 11.1h.1M38.6 7.3h2.4M38.6 12.2h-1.7v2.4M38.6 12.4h-1.6l.1 .2h1.5l-1.4 .1v1.8v-1.9M38.6 12.4h-1.6v2.2M38.6 12.4l-.1 .5"/>
<path d="M38.6 10.9l-2 .5M38.7 12h.1M38.7 11.9h.1M38.7 11.7h.1M38.7 11.6h.1M38.7 11.3h.1M38.7 16h2.3M38.7 11.8h-4.2v.6M38.7 11.9h-2v2.7M38.7 11.9l-2 .1M38.7 12l-2 .1M38.7 11.8l-.1 .6"/>
<path d="M38.7 7.4a4.9 4.9 0 0 1 1.3 2.6M38.7 7.4h2.3M38.7 15.9h2.3M38.7 7.5h2.3M38.8 15.9h2.2M38.8 15.8h2.2M38.8 7.6h2.2M38.9 15.7h2.1M38.9 7.6h2.1M38.9 7.7h2.1M39 15.6h2M39 7.7h2"/>
<path d="M39 7.8h2M39.1 15.5h1.9M39.1 7.8h1.9M39.1 7.9h1.9M39.1 15.4h1.9M39.1 8h1.9M39.2 15.3h1.8M39.2 8h1.8M39.2 8.1h1.8M39.2 15.2h1.8M39.2 8.2h1.8M39.3 15.1h1.7"/>
<path d="M39.3 15.2h1.7M39.3 8.2h1.7M39.3 8.3h1.7M39.4 15h1.6M39.4 8.3h1.6M39.4 14.9h1.6M39.4 8.4h1.6M39.4 8.5h1.6M39.5 14.9h1.5M39.5 8.5h1.5M39.5 14.8l-1.2 1.5M39.5 14.7h1.5"/>
<path d="M39.5 8.6h1.5M39.5 14.6h1.5M39.5 8.7h1.5M39.6 14.6h1.4M39.6 14.4h.1M39.6 14.4h1.4M39.6 14.5h1.4M39.6 8.9h1.4M39.7 14.3h1.3M39.7 9.1h1.3M39.7 14.2h1.3M39.8 9.2h.1"/>
<path d="M39.8 9.2h1.2M39.8 14.1h1.2M39.8 9.4h1.2M39.8 14h1.2M39.8 9.4h.1M39.8 9.3h1.2M39.8 13.9h.1M39.8 9.5h.1M39.8 9.5h1.2M39.8 13.9h1.2M39.9 13.7h.1M39.9 13.6h1.1"/>
<path d="M39.9 13.7h1.1M39.9 9.7h1.1M39.9 9.6h1.1M39.9 13.3h.1M39.9 9.9h.1M39.9 13.3h1.1M39.9 9.9h1.1M39.9 9.8h1.1M40 13h.1M40 13.1l-.2 .9-.3 .8M40 10v.7M40 12.9h1"/>
<path d="M40 13h1M40 13.1h1M40 13.2h1M40 10.1h1M40 10h1M40 9.9h1M40 12.9v.1M40 13.1v.1M40 10.3h.1M40 12.5h1M40 12.6h1M40 12.7h1"/>
<path d="M40 12.8h1M40 10.3h1M40 10.2h1M40 12.2h.1M40 11.9h.1M40 10.5h.1M40 10.6h.1M40 10.8h.1M40 12.2v.9M40 10.7l.1 .6M40 10.5h1M40 10.6h1"/>
<path d="M40 10.7h1M40 10.8h1M40 10.9h1M40 11h1M40 10.8v.2h1M40 11.8h1M40 11.9h1M40 12h1M40 11.9v.2h1M40 12.2h1M40 12.4h1M40 10.6v.1"/>
<path d="M40.1 11.3h.1M40.1 11.6h.1M40.1 11.3l-.1 .9M40.1 11.1h.9M40.1 11.2h.9M40.1 11.3h.9M40.1 11.4h.9M40.1 11.6h.9M41 12.9h.1M41 12.8h.1M41 12.6h.1M41 12.4h.1"/>
<path d="M41 12h.1M41 11.7h.1M41 14.1h.1M41 14.3h.1M41 14.4h.1M41 14.6h.1M41 15.1h.1M41 10.1h.1M41 10.4h.1M41 10.7h.1M41 11h.1M41 11.2h.1"/>
<path d="M41 11.5h.1M41 9.6h.1M41 9.4h.1M41 9.1h.1M41 8.8h.1M41 8.6h.1M41 15.3h.1M41 15.4h.1M41 15.6h.1M41 16.2h.1M41 16.4h.1M41 16.5h.1"/>
<path d="M41 16.7h.1M41 7.1h.1M41 7.2h.1M41 7.3h.1M41 7.4h.1M41 8.2h.1M41 14.8h-1.5M41 11.1h-.9v.2M41 11.5h-.9h.9M41 11.7h-1h1M41 12.3h-1v.1h1M41 12.6h-1v.2h1"/>
<path d="M41 13.4h-1.1l1.1 .1M41 13.5h-1.1h1.1M41 14.4h-1.3M41 13.8h-1.2h1.2M41 10.4h-1l1 .1M41 10.1h-1l1 .1M41 9h-1.3l1.3 .1M41 8.8h-1.4h1.4M42.6 10.5l3 6.5h-3zM42.6 6.3h3v6.5zM42.6 6.3h.1M42.6 6.3l.1 .2"/>
<path d="M42.6 10.6v6.4M42.7 6.3h.1M42.7 6.3l.1 .4M42.7 10.7v6.3M42.7 6.3v.3M42.7 10.8v6.2M42.8 6.3h.1M42.8 6.3v.5M42.8 10.9v6.1M42.8 11v6M42.8 17h.1M42.8 11.1l.1 5.9"/>
<path d="M42.8 6.3v.6M42.9 17h.1M42.9 11.2h.1M42.9 6.3v.7M42.9 11.3l.2 .2v5.5M42.9 6.3v.8M42.9 11.2v5.8M43 6.3v1M43 11.3v5.7M43 17h.1M43.1 17h.1M43.1 11.6l.1 .2v5.2"/>
<path d="M43.1 6.3v1.1M43.1 6.3v1.2M43.1 11.6v5.4M43.1 6.3v1.3M43.1 11.7v5.3M43.2 17h.1M43.2 6.3l.1 1.6M43.2 11.9h.1M43.3 6.3h.1M43.3 6.3v1.5M43.3 11.9v5.1M43.3 6.3v1.6"/>
<path d="M43.3 12v5M43.3 7.9l.2 .4M43.3 6.3v1.7M43.3 12.2v4.8M43.4 6.3v1.9M43.4 12.3v4.7M43.4 6.3h.1M43.5 6.3h.1M43.5 6.3v2.1M43.5 12.4v4.6M43.5 6.3l.1 2.3M43.5 12.6v4.4"/>
<path d="M43.6 6.3h.1M43.6 6.3v2.2M43.6 12.7v4.3M43.6 6.3v2.3M43.6 12.9h.1M43.7 17h.1M43.7 13v4M43.7 6.3v2.5M43.7 12.9v4.1M43.7 13l.1 4M43.8 17h.1M43.8 13.1v3.9"/>
<path d="M43.8 6.3v2.6M43.8 6.3l.1 2.8M43.8 13.3h.1M43.9 17h.1M43.9 13.3v3.7M43.9 6.3v2.9M43.9 13.4v3.6M43.9 13.5l.1 3.5M43.9 6.3v3.1M44 17h.1M44 13.6v3.4M44 6.3v3.1"/>
<path d="M44 6.3l.1 3.3M44 13.7l.1 .1M44.1 6.3h.1M44.1 6.3l.1 3.4M44.1 13.8v3.2M44.2 6.3h.1M44.2 6.3v3.5M44.2 13.9v3.1M44.2 9.8h.1M44.2 6.3v3.6M44.2 14v3M44.2 6.3l.2 3.9"/>
<path d="M44.2 14.1v2.9M44.2 9.9l.1 .1M44.3 6.3h.1M44.3 6.3v3.9M44.3 14.3v2.7M44.4 6.3h.1M44.4 6.3v4M44.4 14.4v2.6M44.4 6.3v4.1M44.4 14.5v2.5M44.4 6.3l.1 4.2M44.4 14.6v2.4"/>
<path d="M44.5 6.3h.1M44.5 6.3v4.3l-.1-.1M44.6 17h.1M44.6 14.8l-.1 2.2M44.6 6.3v4.4M44.6 14.8v2.2M44.6 14.9v2.1M44.6 6.3v4.5M44.6 15l.1 .1M44.7 17h.1M44.7 6.3v4.7M44.7 15v2"/>
<path d="M44.7 15.2v1.8M44.7 15.2l.1 1.8M44.7 6.3v4.8M44.8 17h.1M44.8 6.3v4.9M44.8 15.4l.1 1.6M44.8 6.3v5M44.8 15.4v1.6M44.9 17h.1M44.9 15.5v.1M44.9 6.3v5.2M44.9 15.7l.1 1.3"/>
<path d="M45 6.3v5.3M45 6.3h.1M45 15.7v1.3M45 6.3l.1 5.4M45 15.8v1.2M45.1 6.3v5.6M45.1 15.9v1.1M45.1 11.8v.1M45.1 6.3h.1M45.1 11.9h.1M45.2 6.3h.1M45.2 6.3v5.7"/>
<path d="M45.2 16.1v.9M45.2 6.3l.1 5.8M45.2 16.2v.8M45.3 6.3h.1M45.3 6.3v6.1M45.3 16.3v.7M45.3 6.3l.1 6.1v-6.1M45.3 16.4v.6M45.4 17h.1M45.4 16.7v.3M45.4 6.3v6.3M45.4 16.7l.1 .3"/>
<path d="M45.5 17h.1M45.5 16.8v.2M45.5 6.3v6.4M45.6 12.8h.1M47.2 6.3h1.3v10.7h-1.3zM47.2 6.3v10.7M47.2 17h.1M47.3 17h.1M47.3 6.3v10.7M47.4 6.3v10.7M47.4 17h.1M47.5 17h.1"/>
<path d="M47.5 6.3v10.7M47.6 6.3h.1M47.6 6.3v10.7M47.7 6.3h.1M47.7 6.3v10.7M47.8 6.3h.1M47.8 6.3v10.7M47.9 6.3h.1M47.9 6.3v10.7M48 6.3v10.7M48 17h.1M48.1 17h.1"/>
<path d="M48.1 6.3v10.7M48.2 17h.1M48.2 6.3v10.7M48.3 17h.1M48.3 6.3v10.7M48.4 6.3v10.7M48.4 6.3h.1"/>
</g>
<g fill="#000">
<path d="M8.3 25.6h.2v.2h-.2zM201.5 25.6h.3v.2h-.3zM12.7 45.1h.3v.2h-.3zM60.2 45.1h.3v.2h-.3zM79.5 45.1h.3v.2h-.3zM103.8 45.1h.3v.2h-.3zM118.6 45.1h.2v.2h-.2zM133.3 45.1h.3v.2h-.3zM148 45.1h.3v.2h-.3zM162.8 45.1h.2v.2h-.2zM197.3 45.1h.2v.2h-.2zM201.7 45.1h.2v.2h-.2z"/>
<path d="M8.1 62.1h.3v.3h-.3zM8.1 79.1h.3v.3h-.3zM12.7 62.1h.3v.3h-.3zM12.7 79.1h.3v.3h-.3zM60.2 62.1h.3v.3h-.3zM60.2 79.1h.3v.3h-.3zM79.5 62.1h.3v.3h-.3zM79.5 79.1h.3v.3h-.3zM103.8 62.1h.3v.3h-.3zM103.8 79.1h.3v.3h-.3zM118.6 62.1h.2v.3h-.2zM118.6 79.1h.2v.3h-.2z"/>
<path d="M133.3 62.1h.3v.3h-.3zM133.3 79.1h.3v.3h-.3zM148 62.1h.3v.3h-.3zM148 79.1h.3v.3h-.3zM162.8 62.1h.2v.3h-.2zM162.8 79.1h.2v.3h-.2zM197.3 62.1h.2v.3h-.2zM197.3 79.1h.2v.3h-.2zM201.7 62.1h.2v.3h-.2zM201.7 79.1h.2v.3h-.2zM8.1 96.1h.3v.3h-.3zM12.7 96.1h.3v.3h-.3z"/>
<path d="M60.2 96.1h.3v.3h-.3zM79.5 96.1h.3v.3h-.3zM103.8 96.1h.3v.3h-.3zM118.6 96.1h.2v.3h-.2zM133.3 96.1h.3v.3h-.3zM148 96.1h.3v.3h-.3zM162.8 96.1h.2v.3h-.2zM197.3 96.1h.2v.3h-.2zM201.7 96.1h.2v.3h-.2zM8.1 106.1h.3v.3h-.3zM8.1 116.1h.3v.3h-.3zM12.7 106.1h.3v.3h-.3z"/>
<path d="M12.7 116.1h.3v.3h-.3zM60.2 106.1h.3v.3h-.3zM60.2 116.1h.3v.3h-.3zM79.5 106.1h.3v.3h-.3zM79.5 116.1h.3v.3h-.3zM103.8 106.1h.3v.3h-.3zM103.8 116.1h.3v.3h-.3zM118.6 106.1h.2v.3h-.2zM118.6 116.1h.2v.3h-.2zM133.3 106.1h.3v.3h-.3zM133.3 116.1h.3v.3h-.3zM148 106.1h.3v.3h-.3z"/>
<path d="M148 116.1h.3v.3h-.3zM162.8 106.1h.2v.3h-.2zM162.8 116.1h.2v.3h-.2zM197.3 106.1h.2v.3h-.2zM197.3 116.1h.2v.3h-.2zM201.7 106.1h.2v.3h-.2zM201.7 116.1h.2v.3h-.2zM8.1 133.1h.3v.3h-.3zM12.7 133.1h.3v.3h-.3zM60.2 133.1h.3v.3h-.3zM79.5 133.1h.3v.3h-.3zM103.8 133.1h.3v.3h-.3z"/>
<path d="M118.6 133.1h.2v.3h-.2zM133.3 133.1h.3v.3h-.3zM148 133.1h.3v.3h-.3zM162.8 133.1h.2v.3h-.2zM197.3 133.1h.2v.3h-.2zM201.7 133.1h.2v.3h-.2zM8.1 150.2h.3v.2h-.3zM12.7 150.2h.3v.2h-.3zM60.2 150.2h.3v.2h-.3zM79.5 150.2h.3v.2h-.3zM103.8 150.2h.3v.2h-.3zM118.6 150.2h.2v.2h-.2z"/>
<path d="M133.3 150.2h.3v.2h-.3zM148 150.2h.3v.2h-.3zM162.8 150.2h.2v.2h-.2zM197.3 150.2h.2v.2h-.2zM201.7 150.2h.2v.2h-.2zM8.3 167.2h.2v.2h-.2zM12.7 167.2h.3v.2h-.3zM60.2 167.2h.3v.2h-.3zM79.5 167.2h.3v.2h-.3zM103.8 167.2h.3v.2h-.3zM118.6 167.2h.2v.2h-.2zM133.3 167.2h.3v.2h-.3z"/>
<path d="M148 167.2h.3v.2h-.3zM162.8 167.2h.2v.2h-.2zM197.3 167.2h.2v.2h-.2zM201.5 167.2h.3v.2h-.3zM8.2 269.1h.3v.2h-.3zM8.5 269.1h.2v.2h-.2zM143.3 269.1h.3v.2h-.3zM201.5 269.1h.3v.2h-.3zM8.3 281.3h.2v.2h-.2zM143.3 281.3h.3v.2h-.3zM201.5 281.3h.3v.2h-.3z"/>
</g>
<g fill="none" stroke="#000" stroke-width=".25">
<path d="M8.4 25.8v19.3M8.5 25.7h193M201.7 25.8v19.3M8.3 45.3v16.8M12.9 45.3v16.8M13 45.2h47.2M60.3 45.3v16.8M60.5 45.2h19M79.7 45.3v16.8M79.8 45.2h24M104 45.3v16.8M104.1 45.2h14.5"/>
<path d="M118.7 45.3v16.8M118.8 45.2h14.5M133.4 45.3v16.8M133.6 45.2h14.4M148.2 45.3v16.8M148.3 45.2h14.5M162.9 45.3v16.8M163 45.2h34.3M197.4 45.3v16.8M201.8 45.3v16.8M8.3 62.4v16.7M8.3 79.4v16.7"/>
<path d="M12.9 62.4v16.7M12.9 79.4v16.7M13 62.2h47.2M13 79.2h47.2M60.3 62.4v16.7M60.3 79.4v16.7M60.5 62.2h19M60.5 79.2h19M79.7 62.4v16.7M79.7 79.4v16.7M79.8 62.2h24M79.8 79.2h24"/>
<path d="M104 62.4v16.7M104 79.4v16.7M104.1 62.2h14.5M104.1 79.2h14.5M118.7 62.4v16.7M118.7 79.4v16.7M118.8 62.2h14.5M118.8 79.2h14.5M133.4 62.4v16.7M133.4 79.4v16.7M133.6 62.2h14.4M133.6 79.2h14.4"/>
<path d="M148.2 62.4v16.7M148.2 79.4v16.7M148.3 62.2h14.5M148.3 79.2h14.5M162.9 62.4v16.7M162.9 79.4v16.7M163 62.2h34.3M163 79.2h34.3M197.4 62.4v16.7M197.4 79.4v16.7M201.8 62.4v16.7M201.8 79.4v16.7"/>
<path d="M8.3 96.4v9.7M12.9 96.4v9.7M13 96.3h47.2M60.3 96.4v9.7M60.5 96.3h19M79.7 96.4v9.7M79.8 96.3h24M104 96.4v9.7M104.1 96.3h14.5M118.7 96.4v9.7M118.8 96.3h14.5M133.4 96.4v9.7"/>
<path d="M133.6 96.3h14.4M148.2 96.4v9.7M148.3 96.3h14.5M162.9 96.4v9.7M163 96.3h34.3M197.4 96.4v9.7M201.8 96.4v9.7M8.3 106.4v9.7M8.3 116.4v16.7M12.9 106.4v9.7M12.9 116.4v16.7M13 116.2h47.2"/>
<path d="M60.3 106.4v9.7M60.3 116.4v16.7M60.5 106.3h19M60.5 116.2h19M79.7 106.4v9.7M79.7 116.4v16.7M79.8 116.2h24M104 106.4v9.7M104 116.4v16.7M104.1 106.3h14.5M104.1 116.2h14.5M118.7 106.4v9.7"/>
<path d="M118.7 116.4v16.7M118.8 106.3h14.5M118.8 116.2h14.5M133.4 106.4v9.7M133.4 116.4v16.7M133.6 106.3h14.4M133.6 116.2h14.4M148.2 106.4v9.7M148.2 116.4v16.7M148.3 116.2h14.5M162.9 106.4v9.7M162.9 116.4v16.7"/>
<path d="M163 116.2h34.3M197.4 106.4v9.7M197.4 116.4v16.7M201.8 106.4v9.7M201.8 116.4v16.7M8.3 133.4v16.8M12.9 133.4v16.8M13 133.3h47.2M60.3 133.4v16.8M60.5 133.3h19M79.7 133.4v16.8M79.8 133.3h24"/>
<path d="M104 133.4v16.8M104.1 133.3h14.5M118.7 133.4v16.8M118.8 133.3h14.5M133.4 133.4v16.8M133.6 133.3h14.4M148.2 133.4v16.8M148.3 133.3h14.5M162.9 133.4v16.8M163 133.3h34.3M197.4 133.4v16.8M201.8 133.4v16.8"/>
<path d="M8.3 150.4v16.8M12.9 150.4v16.8M13 150.3h47.2M60.3 150.4v16.8M60.5 150.3h19M79.7 150.4v16.8M79.8 150.3h24M104 150.4v16.8M104.1 150.3h14.5M118.7 150.4v16.8M118.8 150.3h14.5M133.4 150.4v16.8"/>
<path d="M133.6 150.3h14.4M148.2 150.4v16.8M148.3 150.3h14.5M162.9 150.4v16.8M163 150.3h34.3M197.4 150.4v16.8M201.8 150.4v16.8M8.3 171.4v97.7M8.4 167.4v4M13 167.3h47.2M60.5 167.3h19M79.8 167.3h24"/>
<path d="M104.1 167.3h14.5M118.8 167.3h14.5M133.6 167.3h14.4M148.3 167.3h14.5M163 167.3h34.3M201.7 167.4v4M201.7 171.4v97.7M8.4 269.3v12M8.7 269.2h134.6M143.5 269.3v12M143.6 269.2h57.9M201.7 269.3v12"/>
<path d="M8.5 281.4h134.8M143.6 281.4h57.9"/>
</g>
<g font-size="6.3">
<text x="55" y="14.6">LITE-ON</text>
<text x="88.2" y="14.6">TECHNOLOGY</text>
<text x="140.8" y="14.6">CORPORATION</text>
</g>
<g font-size="4.2">
<text x="81.4" y="23.1">Pro p erty o f L i te-O n O n l y</text>
<text x="12.8" y="36.9">Electrical</text>
<text x="35" y="36.9">Optical</text>
<text x="53.1" y="36.9">Characteristics</text>
<text x="85.6" y="36.9">At</text>
<text x="94.5" y="36.9">Ta=25℃</text>
<text x="84.6" y="52.7">Part No.</text>
<text x="13.4" y="55.1">Parameter</text>
<text x="63.3" y="54.5">Symbol</text>
<text x="107.2" y="55.1">Min.</text>
<text x="122.1" y="55.1">Typ.</text>
<text x="136.3" y="55.1">Max.</text>
<text x="151.7" y="55.1">Unit</text>
<text x="167.2" y="55.1">Test Condition</text>
<text x="11.9" y="276.6">Part</text>
<text x="22.9" y="276.6">No. : LTW-170ZDC</text>
<text x="146.9" y="276.6">Page :</text>
<text x="163.7" y="276.6">3</text>
<text x="174.3" y="276.6">of</text>
<text x="186.3" y="276.6">10</text>
<text x="9.2" y="285.5">BNS-OD-C131/A4</text>
</g>
<g font-size="3.9">
<text x="86.9" y="58.1">LTW-</text>
<text x="171.6" y="69.6">IF = 20mA</text>
<text x="14.4" y="72.2">Luminous Intensity</text>
<text x="67.9" y="72.2">IV</text>
<text x="85" y="72.2">170ZDC</text>
<text x="108.4" y="72.2">200</text>
<text x="137.9" y="72.2">450</text>
<text x="152.2" y="72.2">mcd</text>
<text x="171" y="74.4">Note 1, 2, 5</text>
<text x="14.4" y="89.2">Viewing Angle</text>
<text x="65.6" y="89.2">2θ1/2</text>
<text x="85" y="89.2">170ZDC</text>
<text x="123.1" y="89.2">130</text>
<text x="152.7" y="89.2">deg</text>
<text x="176.1" y="89.2">Fig.6</text>
<text x="14.4" y="107.6">Chromaticity Coordinates</text>
<text x="69" y="102.7">x</text>
<text x="85" y="107.6">170ZDC</text>
<text x="123.7" y="102.7">0.3</text>
<text x="171.6" y="102.5">IF = 20mA</text>
<text x="173" y="107.4">Note 3, 5</text>
<text x="69" y="112.7">y</text>
<text x="123.6" y="112.7">0.3</text>
<text x="176.1" y="112.2">Fig.1</text>
<text x="14.4" y="126.2">Forward Voltage</text>
<text x="67.5" y="126.2">VF</text>
<text x="85" y="126.2">170ZDC</text>
<text x="108.9" y="126.2">3.0</text>
<text x="138.4" y="126.2">3.6</text>
<text x="154.1" y="126.2">V</text>
<text x="171.6" y="126.2">IF = 20mA</text>
<text x="14.4" y="143.2">Reverse Current</text>
<text x="68.1" y="143.2">IR</text>
<text x="85" y="143.2">170ZDC</text>
<text x="138.9" y="143.2">10</text>
<text x="153.1" y="143.2">µA</text>
<text x="173" y="143.2">VR = 5V</text>
<text x="14.4" y="159.9">ESD-Withstand Voltage</text>
<text x="66.3" y="159.9">ESD</text>
<text x="85" y="160">170ZDC</text>
<text x="109" y="159.9">6K</text>
<text x="154.1" y="160">V</text>
<text x="175.7" y="159.9">HBM</text>
<text x="12.7" y="179.7">Note : 1. Luminous intensity is measured with a light sensor and filter combination that approximates the</text>
<text x="27.6" y="185.3">CIE eye-response curve.</text>
<text x="23.3" y="191">2. Iv classification code is marked on each packing bag.</text>
<text x="23.3" y="196.6">3. The chromaticity coordinates (x, y) is derived from the 1931 CIE chromaticity diagram.</text>
<text x="23.2" y="202.2">4. Caution in ESD:</text>
<text x="27.7" y="207.9">Static Electricity and surge damages the LED. It is recommend to use a wrist band or anti-electrostatic</text>
<text x="27.7" y="213.5">glove when handling the LED. All devices, equipment and machinery must be properly grounded.</text>
<text x="23.3" y="219.1">5. Tester</text>
<text x="26.3" y="224.3">CAS140B is for the chromaticity coordinates (x, y) &amp; IV.</text>
<text x="23.3" y="230.5">6. The chromaticity coordinates (x, y) guarantee should be added ± 0.01 tolerance.</text>
</g>
</svg>
